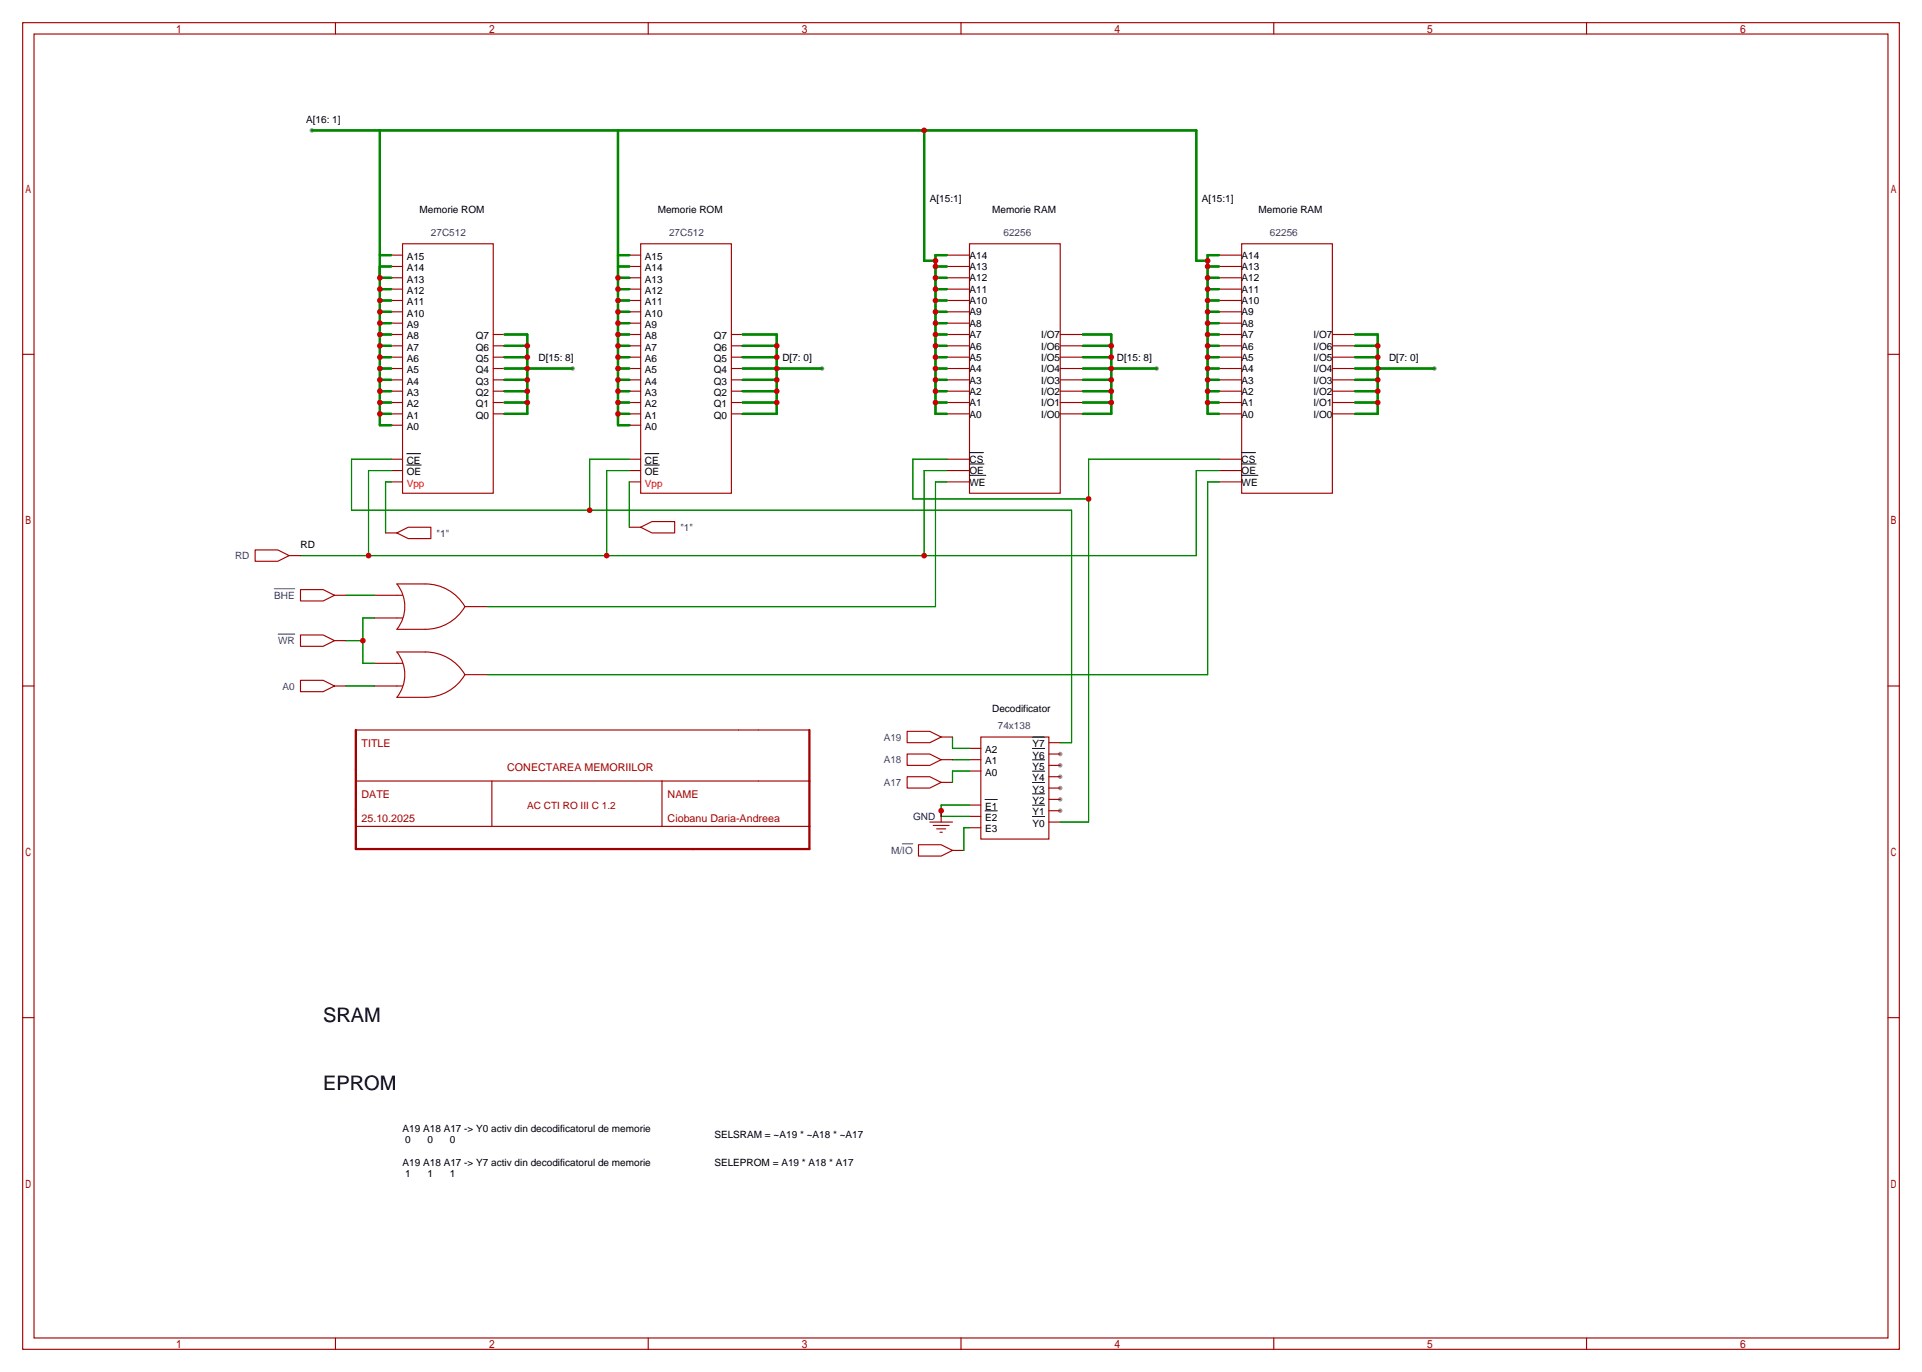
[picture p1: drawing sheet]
<svg xmlns="http://www.w3.org/2000/svg" width="431mm" height="307mm" viewBox="0 0 431 307" stroke-linecap="round" stroke-linejoin="round" font-family="sans-serif">
<g fill="#999">
<circle cx="237.5" cy="181.6" r=".51"/>
<circle cx="237.5" cy="179.1" r=".51"/>
<circle cx="237.5" cy="176.5" r=".51"/>
<circle cx="237.5" cy="174" r=".51"/>
<circle cx="237.5" cy="171.5" r=".51"/>
<circle cx="237.5" cy="168.9" r=".51"/>
<circle cx="128.3" cy="82.5" r=".51"/>
<circle cx="184.1" cy="82.5" r=".51"/>
<circle cx="259.1" cy="82.6" r=".51"/>
<circle cx="321.3" cy="82.5" r=".51"/>
<circle cx="69.8" cy="29.2" r=".51"/>
</g>
<g fill="none" stroke="#a10000" stroke-width=".25">
<path d="M5.1 5.1h420.3v297.2h-420.3zM7.6 7.6h415.3v292.1h-415.3zM75.1 5.1v2.5M145.2 5.1v2.5M215.3 5.1v2.5M285.3 5.1v2.5M355.4 5.1v2.5M87.6 59.7h2.6M87.6 57.2h2.6M90.2 54.6h20.3v55.9h-20.3zM141 59.7h2.5M141 57.2h2.5"/>
<path d="M143.5 54.6h20.3v55.9h-20.3zM212.1 59.7h5.1M212.1 57.2h5.1M217.2 54.6h20.3v55.9h-20.3zM273 59.7h5.1M273 57.2h5.1M278.1 54.6h20.3v55.9h-20.3zM5.1 79.4h2.5M87.6 64.8h2.6M87.6 67.3h2.6M87.6 69.8h2.6M87.6 72.4h2.6"/>
<path d="M87.6 74.9h2.6M87.6 77.5h2.6M87.6 62.2h2.6M110.5 74.9h2.5M110.5 77.5h2.5M141 64.8h2.5M141 67.3h2.5M141 69.8h2.5M141 72.4h2.5M141 74.9h2.5M141 77.5h2.5M141 62.2h2.5"/>
<path d="M163.8 74.9h2.6M163.8 77.5h2.6M212.1 64.8h5.1M212.1 67.3h5.1M212.1 69.8h5.1M212.1 72.4h5.1M212.1 74.9h5.1M212.1 77.5h5.1M212.1 62.2h5.1M237.5 74.9h5.1M237.5 77.5h5.1M273 64.8h5.1"/>
<path d="M273 67.3h5.1M273 69.8h5.1M273 72.4h5.1M273 74.9h5.1M273 77.5h5.1M273 62.2h5.1M298.4 74.9h5.1M298.4 77.5h5.1M422.9 79.4h2.5M87.6 80h2.6M87.6 82.6h2.6M87.6 85.1h2.6"/>
<path d="M87.6 87.6h2.6M87.6 90.2h2.6M87.6 92.7h2.6M87.6 95.2h2.6M110.5 80h2.5M110.5 82.6h2.5M110.5 85.1h2.5M110.5 87.6h2.5M110.5 90.2h2.5M110.5 92.7h2.5M141 80h2.5M141 82.6h2.5"/>
<path d="M141 85.1h2.5M141 87.6h2.5M141 90.2h2.5M141 92.7h2.5M141 95.2h2.5M163.8 80h2.6M163.8 82.6h2.6M163.8 85.1h2.6M163.8 87.6h2.6M163.8 90.2h2.6M163.8 92.7h2.6M212.1 80h5.1"/>
<path d="M212.1 82.6h5.1M212.1 85.1h5.1M212.1 87.6h5.1M212.1 90.2h5.1M212.1 92.7h5.1M237.5 80h5.1M237.5 82.6h5.1M237.5 85.1h5.1M237.5 87.6h5.1M237.5 90.2h5.1M237.5 92.7h5.1M273 80h5.1"/>
<path d="M273 82.6h5.1M273 85.1h5.1M273 87.6h5.1M273 90.2h5.1M273 92.7h5.1M298.4 80h5.1M298.4 82.6h5.1M298.4 85.1h5.1M298.4 87.6h5.1M298.4 90.2h5.1M298.4 92.7h5.1M86.4 119.4h2.5"/>
<path d="M87.6 102.9h2.6M87.6 105.4h2.6M87.6 107.9h2.6M88.9 119.4l2.5-1.3h5.1v2.6h-5.1zM141 102.9h2.5M141 105.4h2.5M141 107.9h2.5M141 118.1h2.5M143.5 118.1l2.5-1.3h5.1v2.6h-5.1zM212.1 102.9h5.1M212.1 105.4h5.1M212.1 107.9h5.1"/>
<path d="M273 102.9h5.1M273 105.4h5.1M273 107.9h5.1M57.1 123.2h5.1l2.6 1.3-2.6 1.2h-5.1zM64.8 124.5h2.5M67.3 132.1h5.1l2.5 1.2-2.5 1.3h-5.1zM74.9 133.3h2.6M83.8 138.4h6.4M83.8 133.3h6.4M88.9 130.8h6.3a10.2 10.2 0 0 1 8.9 5.1 10.2 10.2 0 0 1-8.9 5.1h-6.3a8.1 8.1 0 0 0 0-10.2zM104.1 135.9h5.1M5.1 153.7h2.5"/>
<path d="M67.3 142.2h5.1l2.5 1.3-2.5 1.3h-5.1zM67.3 152.4h5.1l2.5 1.3-2.5 1.2h-5.1zM74.9 153.7h2.6M74.9 143.5h2.6M83.8 153.7h6.4M83.8 148.6h6.4M88.9 146h6.3a10.2 10.2 0 0 1 8.9 5.1 10.2 10.2 0 0 1-8.9 5.1h-6.3a8.1 8.1 0 0 0 0-10.2zM104.1 151.1h5.1M422.9 153.7h2.5M79.7 175h101.6M110.2 175v10.1M148.3 175v10.1"/>
<path d="M181.3 163.5h-101.6v26.7M203.2 163.8h5.1l2.5 1.3-2.5 1.3h-5.1zM203.2 168.9h5.1l2.5 1.3-2.5 1.2h-5.1zM203.2 174h5.1l2.5 1.3-2.5 1.2h-5.1zM210.8 170.2h2.6M210.8 165.1h2.6M210.8 175.3h2.6M217.2 167.6h2.5M217.2 170.2h2.5M217.2 172.7h2.5M219.7 165.1h15.2v22.9h-15.2zM234.9 179.1h2.6"/>
<path d="M234.9 176.5h2.6M234.9 174h2.6M234.9 171.4h2.6M234.9 168.9h2.6M234.9 166.4h2.6M79.7 185.1h101.6M205.7 189.2h5.1l2.6 1.3-2.6 1.3h-5.1zM208.3 184.1h5.1M209 184.9h3.6M209.8 185.7h2M210.6 186.4h.5M210.8 181.6v2.5"/>
<path d="M213.4 190.5h2.5M217.2 180.3h2.5M217.2 182.9h2.5M217.2 185.4h2.5M234.9 181.6h2.6M234.9 184.1h2.6M5.1 228h2.5M422.9 228h2.5M75.1 299.7v2.6M145.2 299.7v2.6M215.3 299.7v2.6M285.3 299.7v2.6"/>
<path d="M355.4 299.7v2.6"/>
</g>
<g fill="none" stroke="#000" stroke-width=".22">
<path d="M91.1 101.6h3.1M91.1 104.2h3.2M144.4 101.6h3.2M144.4 104.2h3.3M217.2 106.5h3.6M217.2 103.9h3.2M217.2 101.4h3.1M278.1 106.5h3.6M278.1 103.9h3.3M278.1 101.4h3.1M220.6 179.1h2.8M231.3 177.8h2.7"/>
<path d="M231.3 175.3h2.7M231.3 172.7h2.7M231.3 170.2h2.7M231.3 167.7h2.7M231.3 165.1h2.7M220.6 181.6h2.8M231.3 180.4h2.7M231.3 182.9h2.7"/>
</g>
<g fill="none" stroke="#008700" stroke-width=".51">
<path d="M69.8 29.2h198.2v29.2h2.5M85.1 29.2v66h2.5M138.4 29.2v66h2.6M207 29.2v29.2h2.5M85.1 59.7h2.5M85.1 57.2h2.5M138.4 59.7h2.6M138.4 57.2h2.6M209.5 59.7h2.6M212.1 57.2h-2.6v35.5h2.6M270.5 59.7h2.5M273 57.2h-2.5v35.5h2.5"/>
<path d="M85.1 77.5h2.5M85.1 74.9h2.5M85.1 72.4h2.5M85.1 69.8h2.5M85.1 67.3h2.5M85.1 64.8h2.5M85.1 62.2h2.5M113 74.9h5.1v17.8h-5.1M113 77.5h5.1M138.4 77.5h2.6M138.4 74.9h2.6M138.4 72.4h2.6"/>
<path d="M138.4 69.8h2.6M138.4 67.3h2.6M138.4 64.8h2.6M138.4 62.2h2.6M166.4 74.9h7.6v17.8h-7.6M166.4 77.5h7.6M209.5 77.5h2.6M209.5 74.9h2.6M209.5 72.4h2.6M209.5 69.8h2.6M209.5 67.3h2.6M209.5 64.8h2.6"/>
<path d="M209.5 62.2h2.6M242.6 74.9h6.3v17.8h-6.3M242.6 77.5h6.3M270.5 77.5h2.5M270.5 74.9h2.5M270.5 72.4h2.5M270.5 69.8h2.5M270.5 67.3h2.5M270.5 64.8h2.5M270.5 62.2h2.5M303.5 74.9h5.1v17.8h-5.1M303.5 77.5h5.1"/>
<path d="M85.1 92.7h2.5M85.1 90.2h2.5M85.1 87.6h2.5M85.1 85.1h2.5M85.1 82.6h2.5M85.1 80h2.5M113 90.2h5.1M113 87.6h5.1M113 85.1h5.1M113 82.6h15.3M113 80h5.1M138.4 92.7h2.6"/>
<path d="M138.4 90.2h2.6M138.4 87.6h2.6M138.4 85.1h2.6M138.4 82.6h2.6M138.4 80h2.6M166.4 90.2h7.6M166.4 87.6h7.6M166.4 85.1h7.6M166.4 82.6h17.7M166.4 80h7.6M209.5 90.2h2.6M209.5 87.6h2.6"/>
<path d="M209.5 85.1h2.6M209.5 82.6h2.6M209.5 80h2.6M242.6 90.2h6.3M242.6 87.6h6.3M242.6 85.1h6.3M242.6 82.6h16.5M242.6 80h6.3M270.5 90.2h2.5M270.5 87.6h2.5M270.5 85.1h2.5M270.5 82.6h2.5"/>
<path d="M270.5 80h2.5M303.5 90.2h5.1M303.5 87.6h5.1M303.5 85.1h5.1M303.5 82.6h17.8M303.5 80h5.1"/>
</g>
<g fill="none" stroke="#008700" stroke-width=".25">
<path d="M87.6 107.9h-1.2v11.5M87.6 105.4h-5.1v19.1M87.6 102.9h-8.9v11.4h161.3v52.1h-2.5M141 107.9v10.2M141 105.4h-5.1v19.1M141 102.9h-8.9v11.4M212.1 107.9h-2.6v28h-100.3M212.1 105.4h-5.1v19.1M212.1 102.9h-7.6v8.9h39.3M273 107.9h-2.5v43.2h-161.3M273 105.4h-5v19.1h-200.7M273 102.9h-29.2v81.2h-6.3"/>
<path d="M77.5 133.3h6.3M83.8 138.4h-2.5v10.2h2.5M77.5 143.5h3.8M77.5 153.7h6.3M213.4 165.1v2.5h3.8M213.4 170.2h3.8M217.2 172.7h-3.8v2.6M217.2 180.3h-6.4v2.6h6.4M217.2 185.4h-1.3v5.1"/>
</g>
<path d="M79.7 163.5v26.7h101.6v-26.7" fill="none" stroke="#a10000" stroke-width=".51"/>
<path d="M61.4 131.9h4.6M62.3 142h3.7M202.1 189h2.4" fill="none" stroke="#00f" stroke-width=".22"/>
<g fill="#c00">
<circle cx="118.1" cy="90.2" r=".63"/>
<circle cx="118.1" cy="87.6" r=".63"/>
<circle cx="118.1" cy="85.1" r=".63"/>
<circle cx="118.1" cy="82.5" r=".63"/>
<circle cx="118.1" cy="80" r=".63"/>
<circle cx="118.1" cy="77.5" r=".63"/>
<circle cx="174" cy="90.2" r=".63"/>
<circle cx="174" cy="87.6" r=".63"/>
<circle cx="174" cy="85.1" r=".63"/>
<circle cx="174" cy="82.5" r=".63"/>
<circle cx="174" cy="80" r=".63"/>
<circle cx="174" cy="77.5" r=".63"/>
<circle cx="248.9" cy="77.5" r=".63"/>
<circle cx="248.9" cy="80" r=".63"/>
<circle cx="248.9" cy="82.5" r=".63"/>
<circle cx="248.9" cy="85.1" r=".63"/>
<circle cx="248.9" cy="87.6" r=".63"/>
<circle cx="248.9" cy="90.2" r=".63"/>
<circle cx="308.6" cy="90.2" r=".63"/>
<circle cx="308.6" cy="87.6" r=".63"/>
<circle cx="308.6" cy="85.1" r=".63"/>
<circle cx="308.6" cy="82.5" r=".63"/>
<circle cx="308.6" cy="80" r=".63"/>
<circle cx="308.6" cy="77.5" r=".63"/>
<circle cx="81.3" cy="143.5" r=".63"/>
<circle cx="210.8" cy="181.6" r=".63"/>
<circle cx="82.6" cy="124.5" r=".63"/>
<circle cx="135.9" cy="124.5" r=".63"/>
<circle cx="207" cy="124.5" r=".63"/>
<circle cx="132.1" cy="114.3" r=".63"/>
<circle cx="243.8" cy="111.8" r=".63"/>
<circle cx="85.1" cy="64.8" r=".63"/>
<circle cx="85.1" cy="62.2" r=".63"/>
<circle cx="85.1" cy="67.3" r=".63"/>
<circle cx="85.1" cy="69.8" r=".63"/>
<circle cx="85.1" cy="72.4" r=".63"/>
<circle cx="85.1" cy="74.9" r=".63"/>
<circle cx="85.1" cy="77.5" r=".63"/>
<circle cx="85.1" cy="80" r=".63"/>
<circle cx="85.1" cy="82.5" r=".63"/>
<circle cx="85.1" cy="85.1" r=".63"/>
<circle cx="85.1" cy="87.6" r=".63"/>
<circle cx="85.1" cy="90.2" r=".63"/>
<circle cx="85.1" cy="92.7" r=".63"/>
<circle cx="138.4" cy="62.2" r=".63"/>
<circle cx="138.4" cy="64.8" r=".63"/>
<circle cx="138.4" cy="67.3" r=".63"/>
<circle cx="138.4" cy="69.8" r=".63"/>
<circle cx="138.4" cy="72.4" r=".63"/>
<circle cx="138.4" cy="74.9" r=".63"/>
<circle cx="138.4" cy="77.5" r=".63"/>
<circle cx="138.4" cy="80" r=".63"/>
<circle cx="138.4" cy="82.5" r=".63"/>
<circle cx="138.4" cy="85.1" r=".63"/>
<circle cx="138.4" cy="87.6" r=".63"/>
<circle cx="138.4" cy="90.2" r=".63"/>
<circle cx="138.4" cy="92.7" r=".63"/>
<circle cx="270.5" cy="77.5" r=".63"/>
<circle cx="270.5" cy="74.9" r=".63"/>
<circle cx="270.5" cy="72.4" r=".63"/>
<circle cx="270.5" cy="69.8" r=".63"/>
<circle cx="270.5" cy="67.3" r=".63"/>
<circle cx="270.5" cy="64.8" r=".63"/>
<circle cx="270.5" cy="62.2" r=".63"/>
<circle cx="270.5" cy="59.7" r=".63"/>
<circle cx="270.5" cy="58.4" r=".63"/>
<circle cx="207" cy="29.2" r=".63"/>
<circle cx="209.6" cy="58.4" r=".63"/>
<circle cx="209.6" cy="59.7" r=".63"/>
<circle cx="209.6" cy="62.2" r=".63"/>
<circle cx="209.6" cy="64.8" r=".63"/>
<circle cx="209.6" cy="67.3" r=".63"/>
<circle cx="209.6" cy="69.8" r=".63"/>
<circle cx="209.6" cy="72.4" r=".63"/>
<circle cx="209.6" cy="74.9" r=".63"/>
<circle cx="209.6" cy="77.5" r=".63"/>
<circle cx="209.6" cy="80" r=".63"/>
<circle cx="209.6" cy="82.5" r=".63"/>
<circle cx="209.6" cy="85.1" r=".63"/>
<circle cx="209.6" cy="87.6" r=".63"/>
<circle cx="209.6" cy="90.2" r=".63"/>
<circle cx="270.5" cy="80" r=".63"/>
<circle cx="270.5" cy="82.5" r=".63"/>
<circle cx="270.5" cy="85.1" r=".63"/>
<circle cx="270.5" cy="87.6" r=".63"/>
<circle cx="270.5" cy="90.2" r=".63"/>
</g>
<g font-size="4.5">
<text x="72.4" y="229">SRAM</text>
<text x="72.4" y="244.2">EPROM</text>
</g>
<g font-size="2.4" fill="#a00000">
<text x="81" y="167.2">TITLE</text>
<text x="113.6" y="172.7">CONECTAREA MEMORIILOR</text>
<text x="81" y="178.7">DATE</text>
<text x="149.6" y="178.7">NAME</text>
<text x="81" y="184.1">25.10.2025</text>
<text x="149.6" y="184.1">Ciobanu Daria-Andreea</text>
</g>
<g font-size="2.2">
<text x="68.6" y="27.5">A[16: 1]</text>
<text x="94" y="47.8">Memorie ROM</text>
<text x="147.3" y="47.8">Memorie ROM</text>
<text x="208.3" y="45.3">A[15:1]</text>
<text x="222.2" y="47.8">Memorie RAM</text>
<text x="269.2" y="45.3">A[15:1]</text>
<text x="281.9" y="47.8">Memorie RAM</text>
<text x="91.1" y="58.2">A15</text>
<text x="144.4" y="58.2">A15</text>
<text x="217.2" y="58">A14</text>
<text x="278.1" y="58">A14</text>
<text x="91.1" y="65.8">A12</text>
<text x="91.1" y="63.3">A13</text>
<text x="91.1" y="60.7">A14</text>
<text x="144.4" y="65.8">A12</text>
<text x="144.4" y="63.3">A13</text>
<text x="144.4" y="60.7">A14</text>
<text x="217.2" y="65.6">A11</text>
<text x="217.2" y="63.1">A12</text>
<text x="217.2" y="60.5">A13</text>
<text x="278.1" y="65.6">A11</text>
<text x="278.1" y="63.1">A12</text>
<text x="278.1" y="60.5">A13</text>
<text x="91.1" y="68.4">A11</text>
<text x="91.1" y="70.9">A10</text>
<text x="144.4" y="68.4">A11</text>
<text x="144.4" y="70.9">A10</text>
<text x="217.2" y="70.7">A9</text>
<text x="217.2" y="68.1">A10</text>
<text x="278.1" y="70.7">A9</text>
<text x="278.1" y="68.1">A10</text>
<text x="91.1" y="73.4">A9</text>
<text x="91.1" y="76">A8</text>
<text x="106.6" y="76">Q7</text>
<text x="144.4" y="73.4">A9</text>
<text x="144.4" y="76">A8</text>
<text x="159.9" y="76">Q7</text>
<text x="217.2" y="75.8">A7</text>
<text x="217.2" y="73.2">A8</text>
<text x="233.3" y="75.8">I/O7</text>
<text x="278.1" y="75.8">A7</text>
<text x="278.1" y="73.2">A8</text>
<text x="294.2" y="75.8">I/O7</text>
<text x="91.1" y="78.5">A7</text>
<text x="91.1" y="81.1">A6</text>
<text x="91.1" y="83.6">A5</text>
<text x="106.6" y="83.6">Q4</text>
<text x="106.6" y="81.1">Q5</text>
<text x="106.6" y="78.5">Q6</text>
<text x="120.6" y="80.8">D[15: 8]</text>
<text x="144.4" y="78.5">A7</text>
<text x="144.4" y="81.1">A6</text>
<text x="144.4" y="83.6">A5</text>
<text x="159.9" y="83.6">Q4</text>
<text x="159.9" y="81.1">Q5</text>
<text x="159.9" y="78.5">Q6</text>
<text x="175.3" y="80.8">D[7: 0]</text>
<text x="217.2" y="83.4">A4</text>
<text x="217.2" y="80.8">A5</text>
<text x="217.2" y="78.3">A6</text>
<text x="233.3" y="83.4">I/O4</text>
<text x="233.3" y="80.8">I/O5</text>
<text x="233.3" y="78.3">I/O6</text>
<text x="250.2" y="80.8">D[15: 8]</text>
<text x="278.1" y="83.4">A4</text>
<text x="278.1" y="80.8">A5</text>
<text x="278.1" y="78.3">A6</text>
<text x="294.2" y="83.4">I/O4</text>
<text x="294.2" y="80.8">I/O5</text>
<text x="294.2" y="78.3">I/O6</text>
<text x="311.1" y="80.8">D[7: 0]</text>
<text x="91.1" y="86.1">A4</text>
<text x="91.1" y="88.7">A3</text>
<text x="106.6" y="86.1">Q3</text>
<text x="106.6" y="88.7">Q2</text>
<text x="144.4" y="86.1">A4</text>
<text x="144.4" y="88.7">A3</text>
<text x="159.9" y="86.1">Q3</text>
<text x="159.9" y="88.7">Q2</text>
<text x="217.2" y="88.5">A2</text>
<text x="217.2" y="85.9">A3</text>
<text x="233.3" y="88.5">I/O2</text>
<text x="233.3" y="85.9">I/O3</text>
<text x="278.1" y="88.5">A2</text>
<text x="278.1" y="85.9">A3</text>
<text x="294.2" y="88.5">I/O2</text>
<text x="294.2" y="85.9">I/O3</text>
<text x="91.1" y="91.2">A2</text>
<text x="91.1" y="93.8">A1</text>
<text x="106.6" y="91.2">Q1</text>
<text x="106.6" y="93.8">Q0</text>
<text x="144.4" y="91.2">A2</text>
<text x="144.4" y="93.8">A1</text>
<text x="159.9" y="91.2">Q1</text>
<text x="159.9" y="93.8">Q0</text>
<text x="217.2" y="93.5">A0</text>
<text x="217.2" y="91">A1</text>
<text x="233.3" y="93.5">I/O0</text>
<text x="233.3" y="91">I/O1</text>
<text x="278.1" y="93.5">A0</text>
<text x="278.1" y="91">A1</text>
<text x="294.2" y="93.5">I/O0</text>
<text x="294.2" y="91">I/O1</text>
<text x="91.1" y="96.3">A0</text>
<text x="144.4" y="96.3">A0</text>
<text x="91.1" y="103.9">CE</text>
<text x="91.1" y="106.5">OE</text>
<text x="144.4" y="103.9">CE</text>
<text x="144.4" y="106.5">OE</text>
<text x="217.2" y="106.2">OE</text>
<text x="217.2" y="103.7">CS</text>
<text x="278.1" y="106.2">OE</text>
<text x="278.1" y="103.7">CS</text>
<text x="217.2" y="108.8">WE</text>
<text x="278.1" y="108.8">WE</text>
<text x="67.3" y="122.7">RD</text>
<text x="222.2" y="159.6">Decodificator</text>
<text x="231.3" y="167.4">Y7</text>
<text x="220.6" y="168.7">A2</text>
<text x="220.6" y="171.2">A1</text>
<text x="220.6" y="173.8">A0</text>
<text x="231.3" y="172.5">Y5</text>
<text x="231.3" y="170">Y6</text>
<text x="231.3" y="177.6">Y3</text>
<text x="231.3" y="175">Y4</text>
<text x="220.6" y="181.4">E1</text>
<text x="220.6" y="183.9">E2</text>
<text x="231.3" y="182.7">Y1</text>
<text x="231.3" y="180.1">Y2</text>
<text x="231.3" y="185.2">Y0</text>
<text x="220.6" y="186.5">E3</text>
<text x="90.2" y="253.6">A19 A18 A17 -&gt; Y0 activ din decodificatorul de memorie</text>
<text x="90.8" y="256.1">0</text>
<text x="95.8" y="256.1">0</text>
<text x="100.8" y="256.1">0</text>
<text x="160" y="254.8">SELSRAM = ~A19 * ~A18 * ~A17</text>
<text x="90.2" y="261.2">A19 A18 A17 -&gt; Y7 activ din decodificatorul de memorie</text>
<text x="90.8" y="263.7">1</text>
<text x="95.8" y="263.7">1</text>
<text x="100.8" y="263.7">1</text>
<text x="160" y="261.2">SELEPROM = A19 * A18 * A17</text>
</g>
<g font-size="2.2" fill="#00f">
<text x="96.5" y="52.9">27C512</text>
<text x="149.9" y="52.9">27C512</text>
<text x="224.8" y="52.9">62256</text>
<text x="284.5" y="52.9">62256</text>
<text x="152.4" y="118.9">&quot;1&quot;</text>
<text x="52.6" y="125.3">RD</text>
<text x="97.8" y="120.2">&quot;1&quot;</text>
<text x="61.4" y="134.2">BHE</text>
<text x="62.3" y="144.3">WR</text>
<text x="63.3" y="154.5">A0</text>
<text x="197.9" y="165.9">A19</text>
<text x="223.5" y="163.4">74x138</text>
<text x="197.9" y="171">A18</text>
<text x="197.9" y="176.1">A17</text>
<text x="199.6" y="191.3">M/IO</text>
</g>
<g font-size="2.2" fill="#f00">
<text x="91.1" y="109">Vpp</text>
<text x="144.4" y="109">Vpp</text>
</g>
<text font-size="2.2" fill="#a00000" x="118.1" y="181.2">AC CTI RO III C 1.2</text>
<text font-size="2.2" fill="#000080" x="204.5" y="183.7">GND</text>
</svg>
